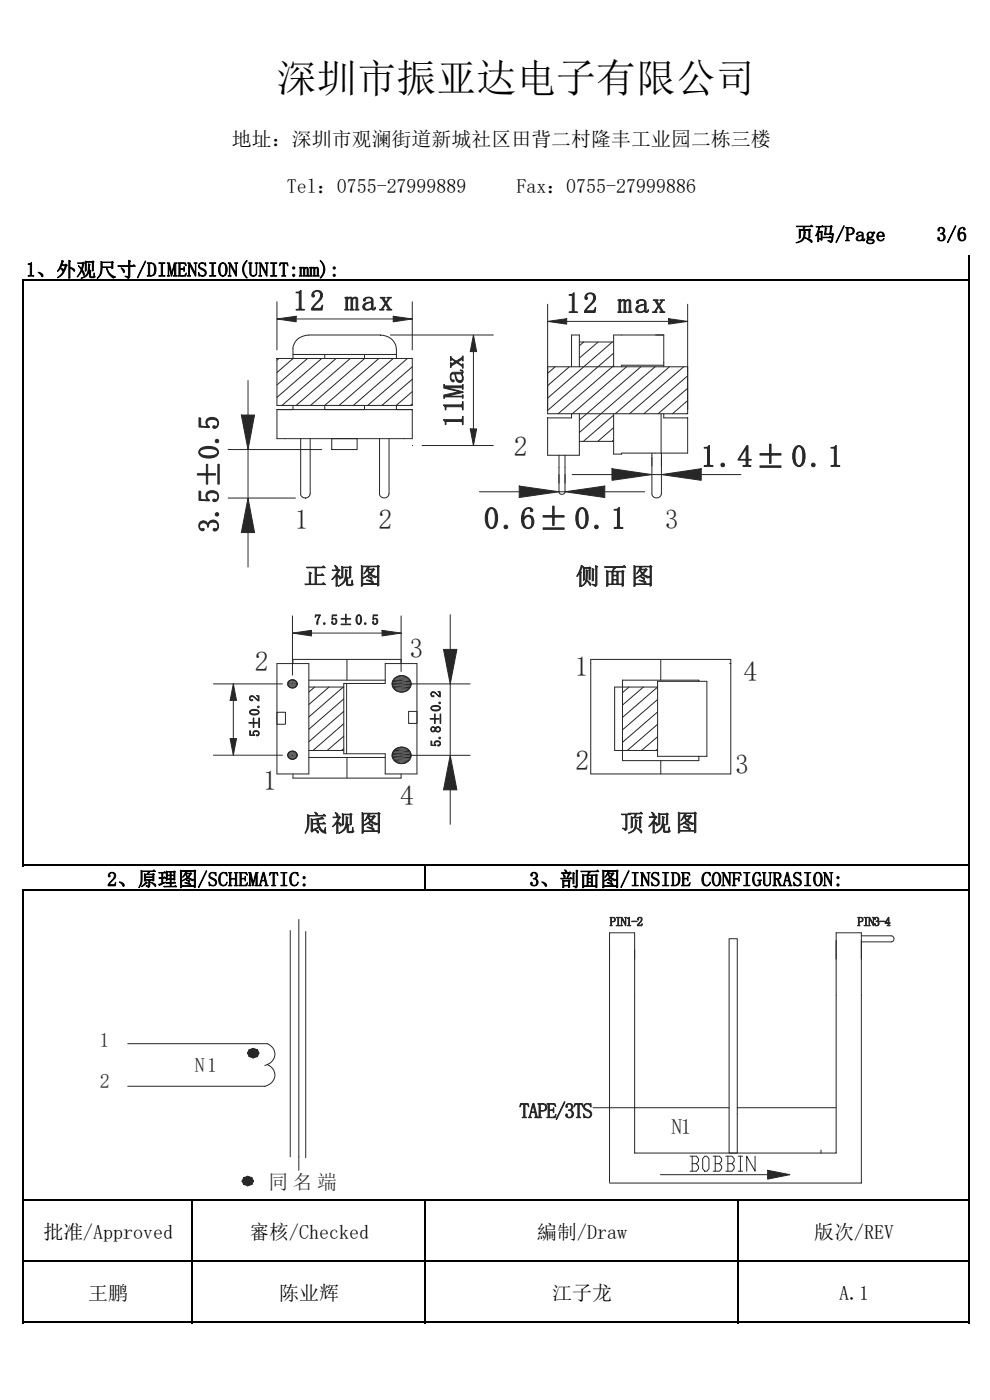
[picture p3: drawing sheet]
<svg xmlns="http://www.w3.org/2000/svg" width="210mm" height="297mm" viewBox="0 0 210 297" stroke-linecap="round" stroke-linejoin="round" font-family="sans-serif">
<g fill="none" stroke="#000" stroke-width=".34">
<path d="M4.6 59.4h201.1M4.8 59.2v124.6M205.5 54.1v226.6M4.6 183.6h201.1M4.6 188.8h201.1M4.8 188.6v92.1M90.1 183.4v5.5M4.6 254.5h201.1M40.8 254.3v26.4M90.1 254.3v26.4M156.5 254.3v26.4M4.6 267.5h201.1"/>
<path d="M4.6 280.5h201.1"/>
</g>
<g fill="none" stroke="#212830" stroke-width=".21">
<path d="M58.7 76h28.8v10h-28.8zM59.2 76l-.5 .4M62.1 75.2h22M62.2 76l-3.5 3M65.2 76l-6.5 5.7M65.5 71.1a3.2 3.2 0 0 0-3.4 2.9v2M65.5 71.1h15.2M68.2 76l-9.5 8.3M68.9 75.2v.8M71.3 76l-11.5 10M74.3 76l-11.5 10M77.3 75.2v.8"/>
<path d="M77.3 76l-11.4 10M80.4 76l-11.5 10v.9M80.7 71.1a3.2 3.2 0 0 1 3.3 2.9M83.4 76l-11.5 10M84.1 74v2M86.4 76l-11.5 10M87.5 77.8l-9.5 8.2M116.2 77.8h29.7v10h-29.7zM117.8 77.8l-1.6 1.4M120.8 77.8l-4.6 4M121.2 77.8v-6.7h1.7v6.7M122.9 72.6h7.3"/>
<path d="M123.8 72.6l-.9 .7M126.9 72.6l-4 3.4M129.9 72.6l-13.7 11.9M130.2 74.9l-14 12.2M130.2 77.6l-11.8 10.2M131.9 71.1h-1.7v6.7M131.9 77.5v.3M132.9 77.8l-11.5 10M135.9 77.8l-13 11.3M138.9 77.8l-16 13.9M139.1 71.1h1.7v6.7M142 77.8l-11.5 10"/>
<path d="M145 77.8l-11.5 10M145.9 79.7l-9.3 8.1M58.7 93.1v-6.2h28.8v6.2M60.4 93.1h25.3M62.1 86v.9M63.8 93.1v11.7a1 1 0 0 0 1 .8 1 1 0 0 0 1-.8M65.8 93.1v11.7M77.3 86v.9M80.5 93.1v11.7a1 1 0 0 0 1 .8 1 1 0 0 0 1-.8v-11.7M84.1 86v.9M87.5 80.4l-6.5 5.6M87.5 83.1l-3.5 2.9"/>
<path d="M87.5 85.7l-.4 .3M118.6 99.1v5.2a.65 .65 0 0 0 .6 .6 .65 .65 0 0 0 .6-.6v-5.2M121.2 87.8v.8h-5v8h6.7v-8.8M122.9 93.6h7.3M130.2 88.1l-6.5 5.5M130.2 90.7l-3.4 2.9M130.2 93.3l-.4 .3M130.2 87.8v8.5h1.7M131.9 96.1h7.2M138.3 96.6v8.2a1 1 0 0 0 1 .8 1 1 0 0 0 1-.8M140.3 96.6v8.2M140.8 87.8v.8h5.1"/>
<path d="M145.9 82.4l-6.3 5.4M145.9 85l-3.3 2.8M145.9 87.6l-.3 .2M58.7 140.8h6.8v23.4h-6.8zM62.1 140.8v-.9h23v.9M66.8 145.7l-1.3 1.1M69.8 145.7l-4.3 3.8M72.8 145.7l-7.3 6.4M72.9 148.3l-7.4 6.4M72.9 150.9l-7.4 6.4M72.9 153.5l-6.5 5.7M72.9 156.2l-3.5 3"/>
<path d="M72.9 158.8l-.4 .4M81.7 145v-4.2h6.7v23.4h-6.7v-4.3M133.4 145.7l-1.4 1.2M136.5 145.7l-4.5 3.9M139.5 145.7l-7.5 6.5M139.5 148.4l-7.5 6.4M139.5 151l-7.5 6.5M139.5 153.6l-6.4 5.6M139.5 156.3l-3.4 2.9M139.5 158.9l-.4 .3M62.1 164.2v.9h23v-.9"/>
</g>
<g fill="#212830">
<path d="M84.7 143.4h1z"/>
<path d="M85 143.3l.7 .1z"/>
<path d="M84.3 143.5l.4-.1 1.4 .1z"/>
<path d="M84.7 143.4l1.4 .1z"/>
</g>
<path d="M83.7 143.8h3M84 143.6h2.4" fill="none" stroke="#212830" stroke-width=".21"/>
<path d="M83.5 144h3.4" fill="none" stroke="#212830" stroke-width=".24"/>
<g fill="#212830">
<path d="M61.8 144.2h.5z"/>
<path d="M61.9 144.2h.4z"/>
<path d="M61.6 144.3h.9z"/>
<path d="M61.8 144.2l.7 .1z"/>
<path d="M61.4 144.4h1.2z"/>
<path d="M61.6 144.3l1 .1z"/>
</g>
<path d="M83.3 144.3h3.8" fill="none" stroke="#212830" stroke-width=".3"/>
<g fill="#212830">
<path d="M61.3 144.5h1.5z"/>
<path d="M61.4 144.4l1.4 .1z"/>
<path d="M61.2 144.6l.1-.1 1.6 .1z"/>
<path d="M61.3 144.5h1.5l.1 .1z"/>
</g>
<path d="M83.2 144.6h4" fill="none" stroke="#212830" stroke-width=".3"/>
<g fill="#212830">
<path d="M61.2 144.6l1.8 .1h-1.9z"/>
<path d="M61.2 144.6h1.7l.1 .1z"/>
<path d="M61.1 144.7l1.9 .2h-2z"/>
<path d="M61.1 144.7h1.9v.2z"/>
</g>
<path d="M83.2 144.9h4" fill="none" stroke="#212830" stroke-width=".33"/>
<path d="M61 145h2" fill="none" stroke="#212830" stroke-width=".21"/>
<path d="M61 144.9h2v.2z" fill="#212830"/>
<path d="M61 145.2h2" fill="none" stroke="#212830" stroke-width=".21"/>
<g fill="#212830">
<path d="M61 145.2l2 .2h-1.9z"/>
<path d="M61 145.2h2v.2z"/>
</g>
<path d="M83.2 145.2h4" fill="none" stroke="#212830" stroke-width=".3"/>
<g fill="#212830">
<path d="M61.1 145.4l1.8 .1h-1.7z"/>
<path d="M61.1 145.4h1.9l-.1 .1z"/>
<path d="M61.2 145.5l1.6 .2h-1.5z"/>
<path d="M61.2 145.5h1.7l-.1 .2z"/>
</g>
<path d="M83.2 145.5h4" fill="none" stroke="#212830" stroke-width=".33"/>
<g fill="#212830">
<path d="M61.3 145.7l1.3 .1h-1.2z"/>
<path d="M61.3 145.7h1.5l-.2 .1z"/>
<path d="M61.4 145.8l1.1 .1z"/>
<path d="M61.4 145.8h1.2z"/>
<path d="M61.6 145.9h.7z"/>
<path d="M61.6 145.9h.9z"/>
<path d="M61.8 145.9l.3 .1z"/>
<path d="M61.8 145.9h.5z"/>
</g>
<path d="M83.3 145.9h3.8M83.5 146.1h3.4" fill="none" stroke="#212830" stroke-width=".27"/>
<path d="M83.7 146.4h3M84 146.6h2.4" fill="none" stroke="#212830" stroke-width=".21"/>
<g fill="#212830">
<path d="M84.3 146.6l1.4 .1z"/>
<path d="M84.3 146.6h1.8l-.4 .1z"/>
<path d="M84.7 146.7l.7 .1z"/>
<path d="M84.7 146.7h1z"/>
<path d="M84.7 158.6h1z"/>
<path d="M85 158.5l.7 .1z"/>
<path d="M84.3 158.7l.4-.1 1.4 .1z"/>
<path d="M84.7 158.6l1.4 .1z"/>
</g>
<path d="M83.7 158.9h3M84 158.8h2.4" fill="none" stroke="#212830" stroke-width=".21"/>
<path d="M83.5 159.2h3.4" fill="none" stroke="#212830" stroke-width=".27"/>
<g fill="#212830">
<path d="M61.8 159.4h.5z"/>
<path d="M61.9 159.3l.4 .1z"/>
<path d="M61.6 159.4h.9z"/>
<path d="M61.8 159.4h.7z"/>
<path d="M61.4 159.5h1.2z"/>
<path d="M61.6 159.4l1 .1z"/>
<path d="M61.3 159.6h1.5z"/>
<path d="M61.4 159.5l1.4 .1z"/>
</g>
<path d="M83.3 159.5h3.8" fill="none" stroke="#212830" stroke-width=".27"/>
<g fill="#212830">
<path d="M61.3 159.6l1.6 .1h-1.7z"/>
<path d="M61.3 159.6h1.5l.1 .1z"/>
<path d="M61.2 159.7l1.8 .2h-1.9z"/>
<path d="M61.2 159.7h1.7l.1 .2z"/>
</g>
<path d="M83.2 159.8h4" fill="none" stroke="#212830" stroke-width=".33"/>
<g fill="#212830">
<path d="M61.1 159.9l1.9 .1h-2z"/>
<path d="M61.1 159.9h1.9v.1z"/>
</g>
<path d="M61 160.1h2" fill="none" stroke="#212830" stroke-width=".21"/>
<path d="M61 160h2v.2z" fill="#212830"/>
<path d="M83.2 160.1h4" fill="none" stroke="#212830" stroke-width=".3"/>
<path d="M61 160.3h2" fill="none" stroke="#212830" stroke-width=".21"/>
<g fill="#212830">
<path d="M61 160.4l2 .1h-1.9z"/>
<path d="M61 160.4h2v.1z"/>
</g>
<path d="M83.2 160.4h4" fill="none" stroke="#212830" stroke-width=".33"/>
<g fill="#212830">
<path d="M61.1 160.5l1.8 .2h-1.7z"/>
<path d="M61.1 160.5h1.9l-.1 .2z"/>
<path d="M61.2 160.7l1.6 .1h-1.5z"/>
<path d="M61.2 160.7h1.7l-.1 .1z"/>
</g>
<path d="M83.2 160.7h4" fill="none" stroke="#212830" stroke-width=".3"/>
<g fill="#212830">
<path d="M61.3 160.8l1.3 .1h-1.2z"/>
<path d="M61.3 160.8h1.5l-.2 .1z"/>
<path d="M61.4 160.9l1.1 .1z"/>
<path d="M61.4 160.9h1.2z"/>
<path d="M61.6 161l.7 .1z"/>
<path d="M61.6 161h.9z"/>
<path d="M61.8 161.1h.3z"/>
<path d="M61.8 161.1h.5z"/>
</g>
<path d="M83.3 161h3.8" fill="none" stroke="#212830" stroke-width=".3"/>
<path d="M83.5 161.3h3.4" fill="none" stroke="#212830" stroke-width=".24"/>
<path d="M83.7 161.5h3M84 161.7h2.4" fill="none" stroke="#212830" stroke-width=".21"/>
<g fill="#212830">
<path d="M84.3 161.8l1.4 .1z"/>
<path d="M84.3 161.8h1.8l-.4 .1z"/>
<path d="M84.7 161.9l.7 .1z"/>
<path d="M84.7 161.9h1z"/>
</g>
<g fill="none" stroke="#212830" stroke-width=".21">
<path d="M58.7 64v10.2M62.8 67.7h20.6M87.5 64v10.2M73.6 139.9v4.4M125.3 139.9h29.7v24.3h-29.7zM140.2 139.9v4.4M61.2 144.6a.96 .96 0 0 1 1.4-.3 .96 .96 0 0 1 0 1.5 .98 .98 0 0 1-1.2 0 .98 .98 0 0 1-.2-1.2zM61.3 159.6a.93 .93 0 0 1 1.6 .1 .93 .93 0 0 1-.8 1.4 .88 .88 0 0 1-1-.5 .88 .88 0 0 1 .2-1zM61.3 159.6a.92 .92 0 0 1 1.3-.1 .92 .92 0 0 1 0 1.4 .92 .92 0 0 1-1.2 0 .92 .92 0 0 1-.1-1.3zM61.3 144.5a.92 .92 0 0 1 1.3-.1 .92 .92 0 0 1 0 1.3 .92 .92 0 0 1-1.2 .1 .92 .92 0 0 1-.1-1.3zM62.1 144.3h.4M65.5 144.3h16.2"/>
<path d="M65.5 145.7h7.4v13.5h-7.4M83.7 159a2.04 2.04 0 0 1 2.2-.4 2.04 2.04 0 0 1 1.3 2 2.03 2.03 0 0 1-2.3 1.4 2.03 2.03 0 0 1-1.7-2.1zM83.7 143.9a2.02 2.02 0 0 1 2.2-.5 2.02 2.02 0 0 1 1.3 2 2.03 2.03 0 0 1-2.3 1.4 2.03 2.03 0 0 1-1.7-2.1zM84.8 144.3h.3M130.4 145.7v13.5M132 145.7h7.5v13.5h-7.5zM148.2 144.5v-.2h-16.2v.5M154.8 140.8h.2M65.5 160.7h16.2M73.6 160.7v4.4M140.2 161.4v2.8M148.2 160.4v1h-16.2"/>
</g>
<path d="M58.7 67.7l4.1-.6v1.2z" fill="#212830"/>
<path d="M58.7 67.7l4.1-.6v1.2z" fill="none" stroke="#212830" stroke-width=".21"/>
<path d="M83.4 67.1l4.1 .6-4.1 .6z" fill="#212830"/>
<path d="M83.4 67.1l4.1 .6-4.1 .6zM116.2 64.5v22.3M120.2 68.2h21.6M145.9 64.5v22.3" fill="none" stroke="#212830" stroke-width=".21"/>
<path d="M116.2 68.2l4-.6v1.2z" fill="#212830"/>
<path d="M116.2 68.2l4-.6v1.2z" fill="none" stroke="#212830" stroke-width=".21"/>
<path d="M141.8 67.6l4.1 .6-4.1 .6z" fill="#212830"/>
<path d="M82.8 71.1h21.8M100.4 74.6v16.4M141.8 67.6l4.1 .6-4.1 .6zM89.5 94.5h15.1" fill="none" stroke="#212830" stroke-width=".21"/>
<path d="M99.7 91h1.4l-.7 3.5z" fill="#212830"/>
<path d="M99.7 91h1.4l-.7 3.5z" fill="none" stroke="#212830" stroke-width=".21"/>
<path d="M100.4 71.1l.7 3.5h-1.4z" fill="#212830"/>
<path d="M100.4 71.1l.7 3.5h-1.4zM62 130.7v12.5M66.1 134.3h14.9M85.1 130.7v11.7" fill="none" stroke="#212830" stroke-width=".21"/>
<path d="M62 134.3l4.1-.6v1.2z" fill="#212830"/>
<path d="M62 134.3l4.1-.6v1.2z" fill="none" stroke="#212830" stroke-width=".21"/>
<path d="M81 133.7l4.1 .6-4.1 .6z" fill="#212830"/>
<path d="M81 133.7l4.1 .6-4.1 .6zM45.3 145.1h14.6M49.5 148.6v8.1M45.3 160.2h14.6" fill="none" stroke="#212830" stroke-width=".21"/>
<path d="M48.8 156.7h1.4l-.7 3.5z" fill="#212830"/>
<path d="M48.8 156.7h1.4l-.7 3.5z" fill="none" stroke="#212830" stroke-width=".21"/>
<path d="M49.5 145.1l.7 3.5h-1.4z" fill="#212830"/>
<g fill="none" stroke="#212830" stroke-width=".21">
<path d="M131.9 71.1h8.9M131.9 77.5h8.9M58.7 93.1h1.7M70.4 93.1h5.4v2.3h-5.4zM85.7 93.1h1.8M118.6 96.6v2.5M119.8 96.6v2.5M131.9 96.1v.2M138.3 96.1v.5M140.2 87.8v8.3M140.3 96.1v.5M145.9 88.6v7.5h-6.8"/>
<path d="M101.7 104.3h8.4M118.6 100.7v1.8M118.6 104.3h1.2M119.8 100.7v1.8M128.3 104.3h8.4M49.5 145.1l.7 3.5h-1.4z"/>
</g>
<path d="M110.1 103.1l8.5 1.2-8.5 1.2z" fill="#212830"/>
<path d="M110.1 103.1l8.5 1.2-8.5 1.2z" fill="none" stroke="#212830" stroke-width=".21"/>
<path d="M119.8 104.3l8.5-1.2v2.4z" fill="#212830"/>
<path d="M138.3 97v1.8M140.3 97v1.8M119.8 104.3l8.5-1.2v2.4zM121.4 100.7h8.4M138.3 100.7h2M148.7 100.7h8.5" fill="none" stroke="#212830" stroke-width=".21"/>
<path d="M129.8 99.4l8.5 1.3-8.5 1.2z" fill="#212830"/>
<path d="M129.8 99.4l8.5 1.3-8.5 1.2z" fill="none" stroke="#212830" stroke-width=".21"/>
<path d="M140.3 100.7l8.4-1.3v2.5z" fill="#212830"/>
<g fill="none" stroke="#212830" stroke-width=".21">
<path d="M140.3 100.7l8.4-1.3v2.5zM95.5 130.4v7.4M58.7 151.1h1.8v2.5h-1.8zM72.9 159.2v.7h8.8M73.5 145v14.9M81.7 145h-8.8v.7M83.6 144a2.01 2.01 0 0 1 2.3-.5 2.01 2.01 0 0 1 1.2 1.9 2 2 0 0 1-2.2 1.4 2 2 0 0 1-1.7-2.1zM83.6 159.2a2.01 2.01 0 0 1 2.3-.6 2.01 2.01 0 0 1 1.2 2 2 2 0 0 1-2.2 1.3 2 2 0 0 1-1.7-2zM86.7 150.9h1.7v2.6h-1.7zM87.3 145.1h12.4M95.5 145.1v15.1M87.3 160.2h12.4"/>
<path d="M95.5 167.6v7.3"/>
</g>
<path d="M95.5 160.2l1.4 7.4h-2.8z" fill="#212830"/>
<path d="M95.5 160.2l1.4 7.4h-2.8z" fill="none" stroke="#212830" stroke-width=".21"/>
<path d="M94.1 137.8h2.8l-1.4 7.3z" fill="#212830"/>
<path d="M48.4 95.4h19.8M52.6 80.7v7.3M52.6 95.4v10.3M48.4 105.7h14.3M52.6 113v7.3M94.1 137.8h2.8l-1.4 7.3zM130.4 159.2h1.6v2.2M132 144.3v1.4h-1.6M139.5 145.7v-1.2h10.4v15.9h-10.4v-1.2" fill="none" stroke="#212830" stroke-width=".21"/>
<path d="M52.6 105.7l1.4 7.3h-2.8z" fill="#212830"/>
<path d="M52.6 105.7l1.4 7.3h-2.8z" fill="none" stroke="#212830" stroke-width=".21"/>
<path d="M51.2 88h2.8l-1.4 7.4z" fill="#212830"/>
<path d="M51.2 88h2.8l-1.4 7.4zM61.6 197.4v48M64.8 197.6v48" fill="none" stroke="#212830" stroke-width=".21"/>
<path d="M52.6 250.6l.8-.8 .4 .8z" fill="#212830"/>
<path d="M52.6 250.6l.8-.8 .4 .8z" fill="none" stroke="#212830" stroke-width=".21"/>
<path d="M52.6 249.5l.8 .3-.8 .8z" fill="#212830"/>
<path d="M52.6 249.5l.8 .3-.8 .8z" fill="none" stroke="#212830" stroke-width=".21"/>
<path d="M51.7 249.8l.9-.3v1.1z" fill="#212830"/>
<path d="M51.7 249.8l.9-.3v1.1z" fill="none" stroke="#212830" stroke-width=".21"/>
<path d="M51.7 249.8l.9 .8h-1.3z" fill="#212830"/>
<path d="M51.7 249.8l.9 .8h-1.3z" fill="none" stroke="#212830" stroke-width=".21"/>
<path d="M51.3 250.6h1.3l-.9 .7z" fill="#212830"/>
<path d="M51.3 250.6h1.3l-.9 .7z" fill="none" stroke="#212830" stroke-width=".21"/>
<path d="M51.7 251.3l.9-.7v1z" fill="#212830"/>
<path d="M51.7 251.3l.9-.7v1z" fill="none" stroke="#212830" stroke-width=".21"/>
<path d="M52.6 250.6l.8 .7-.8 .3z" fill="#212830"/>
<path d="M52.6 250.6l.8 .7-.8 .3z" fill="none" stroke="#212830" stroke-width=".21"/>
<path d="M52.6 250.6h1.2l-.4 .7z" fill="#212830"/>
<path d="M56.7 221.4a2.38 2.38 0 0 1 1.6 2.5 2.38 2.38 0 0 1-2.1 2.1M56.7 225.8a2.38 2.38 0 0 1 1.6 2.5 2.38 2.38 0 0 1-2.1 2.2M52.6 250.6h1.2l-.4 .7z" fill="none" stroke="#212830" stroke-width=".21"/>
<path d="M53.7 223.4l.9-.7 .3 .7z" fill="#212830"/>
<path d="M53.7 223.4l.9-.7 .3 .7z" fill="none" stroke="#212830" stroke-width=".21"/>
<path d="M53.7 222.4l.9 .3-.9 .7z" fill="#212830"/>
<path d="M53.7 222.4l.9 .3-.9 .7z" fill="none" stroke="#212830" stroke-width=".21"/>
<path d="M52.8 222.7l.9-.3v1z" fill="#212830"/>
<path d="M52.8 222.7l.9-.3v1z" fill="none" stroke="#212830" stroke-width=".21"/>
<path d="M52.8 222.7l.9 .7h-1.2z" fill="#212830"/>
<path d="M52.8 222.7l.9 .7h-1.2z" fill="none" stroke="#212830" stroke-width=".21"/>
<path d="M52.5 223.4h1.2l-.9 .7z" fill="#212830"/>
<path d="M52.5 223.4h1.2l-.9 .7z" fill="none" stroke="#212830" stroke-width=".21"/>
<path d="M52.8 224.1l.9-.7v1z" fill="#212830"/>
<path d="M52.8 224.1l.9-.7v1z" fill="none" stroke="#212830" stroke-width=".21"/>
<path d="M53.7 223.4l.9 .7-.9 .3z" fill="#212830"/>
<path d="M53.7 223.4l.9 .7-.9 .3z" fill="none" stroke="#212830" stroke-width=".21"/>
<path d="M53.7 223.4h1.2l-.3 .7z" fill="#212830"/>
<g fill="none" stroke="#212830" stroke-width=".21">
<path d="M63.4 195.1v53.2M177.4 197.9h5.3M129.3 203.4v-5.5h5.3v5.5M177.4 211.1v33.3M182.7 211.1v39.7M27.1 221.4h29.6M27.1 230.4h29.1M53.7 223.4h1.2l-.3 .7zM134.6 235h20.1M156.4 235h21M129.3 251h53.4M134.6 244.6h42.8"/>
<path d="M146.4 245.3h1.3l.5 .5v.5l-.5 .6M146.8 246.9h.9l.5 .5v.5l-.5 .5h-1.3M146.8 245.3v3.1M149.5 245.3h.4l.5 .5v2.1l-.5 .5h-.4l-.5-.5v-2.1zM151.3 245.3h1.3l.5 .5v.5l-.5 .6M151.7 246.9h.9l.5 .5v.5l-.5 .5h-1.3M151.7 245.3v3.1M153.9 245.3h1.4l.4 .5v.5l-.4 .6M154.4 246.9h.9l.4 .5v.5l-.4 .5h-1.4M154.4 245.3v3.1M156.6 245.3h.9M156.6 248.4h.9"/>
<path d="M157.1 245.3v3.1M160.2 245.3v3.1l-1.8-3.1v3.1"/>
</g>
<path d="M162.8 248.3l4.7 .9-4.7 .9z" fill="#212830"/>
<path d="M177.4 199.5v4M182.7 198.5h6.4a.63 .63 0 0 1 .5 .7 .63 .63 0 0 1-.5 .6M182.7 199.5v4M129.3 211.1v39.7M134.6 211.1v33.3M140.1 249.2h22.7M162.8 248.3l4.7 .9-4.7 .9z" fill="none" stroke="#212830" stroke-width=".21"/>
<g fill="none" stroke="#212830" stroke-width=".21">
<path d="M154.7 199.1h1.7v45.5h-1.7zM177.4 197.9v5.5M182.7 199.8h6.4M182.7 197.9v5.5M129.3 201.5v9.6M134.6 201.5v9.6M177.4 203.5v7.6M182.7 203.5v7.6M125.8 235h8.8M134.6 244.4v.2M174.1 244v.6M177.4 244.4v.2"/>
<path d="M182.7 250.8v.2"/>
</g>
<text font-size="8.5" x="58.7" y="19.5">深圳市振亚达电子有限公司</text>
<g font-size="6.5" fill="#212830">
<text x="148.6" y="99">1.4± 0.1</text>
<text x="102.6" y="112.2">0.6± 0.1</text>
</g>
<g font-size="6.2" fill="#212830">
<text x="62.1" y="65.9">12 max</text>
<text x="120" y="66.4">12 max</text>
</g>
<g font-size="6.1" fill="#212830">
<text x="98.3" y="90.8" transform="rotate(-90 98.3 90.8)">11Max</text>
<text x="46.4" y="113" transform="rotate(-90 46.4 113)">3.5±0.5</text>
</g>
<g font-size="5.9" fill="#212830">
<text x="109" y="96.7">2</text>
<text x="62.5" y="112.2">1</text>
<text x="80.3" y="112.2">2</text>
<text x="141" y="112.2">3</text>
<text x="54" y="142.3">2</text>
<text x="86.8" y="139.6">3</text>
<text x="121.9" y="143.5">1</text>
<text x="157.7" y="144.5">4</text>
<text x="55.8" y="167.5">1</text>
<text x="122" y="163.3">2</text>
<text x="155.9" y="164.1">3</text>
<text x="84.9" y="170.7">4</text>
</g>
<g font-size="4.9" fill="#212830">
<text x="64.4" y="123.9">正 视图</text>
<text x="122.2" y="123.9">侧 面图</text>
<text x="64.5" y="176.3">底 视图</text>
<text x="131.6" y="176.3">顶 视图</text>
</g>
<g font-size="4.5" fill="#212830">
<text x="110.1" y="237.2">TAPE/3TS</text>
<text x="142.4" y="240.6">N1</text>
</g>
<g font-size="4.2">
<text x="49.2" y="30.9">地址：深圳市观澜街道新城社区田背二村隆丰工业园二栋三楼</text>
<text x="60.9" y="41">Tel：0755-27999889</text>
<text x="109.5" y="41">Fax：0755-27999886</text>
<text x="168.6" y="51.2">页码/Page</text>
<text x="198.6" y="51.2">3/6</text>
<text x="5.5" y="58.6">1、外观尺寸/DIMENSION(UNIT:mm):</text>
<text x="22.7" y="188">2、原理图/SCHEMATIC:</text>
<text x="112.3" y="188">3、剖面图/INSIDE CONFIGURASION:</text>
<text x="9.2" y="262.8">批准/Approved</text>
<text x="52.9" y="262.8">審核/Checked</text>
<text x="113.9" y="262.8">編制/Draw</text>
<text x="172.7" y="262.8">版次/REV</text>
<text x="18.7" y="275.8">王鹏</text>
<text x="59.2" y="275.8">陈业辉</text>
<text x="117.1" y="275.8">江子龙</text>
<text x="178" y="275.8">A.1</text>
</g>
<g font-size="4.2" fill="#212830">
<text x="21.1" y="222">1</text>
<text x="41.3" y="227.4">N1</text>
<text x="21.2" y="230.9">2</text>
<text x="56.9" y="252.1">同 名 端</text>
</g>
<g font-size="3" fill="#212830">
<text x="66.6" y="132.5">7.5±0.5</text>
<text x="55" y="156.3" transform="rotate(-90 55 156.3)">5±0.2</text>
<text x="93.4" y="158.4" transform="rotate(-90 93.4 158.4)">5.8±0.2</text>
</g>
<g font-size="2.7" fill="#212830">
<text x="129.3" y="196.4">PIN1-2</text>
<text x="181.9" y="196.4">PIN3-4</text>
</g>
</svg>
